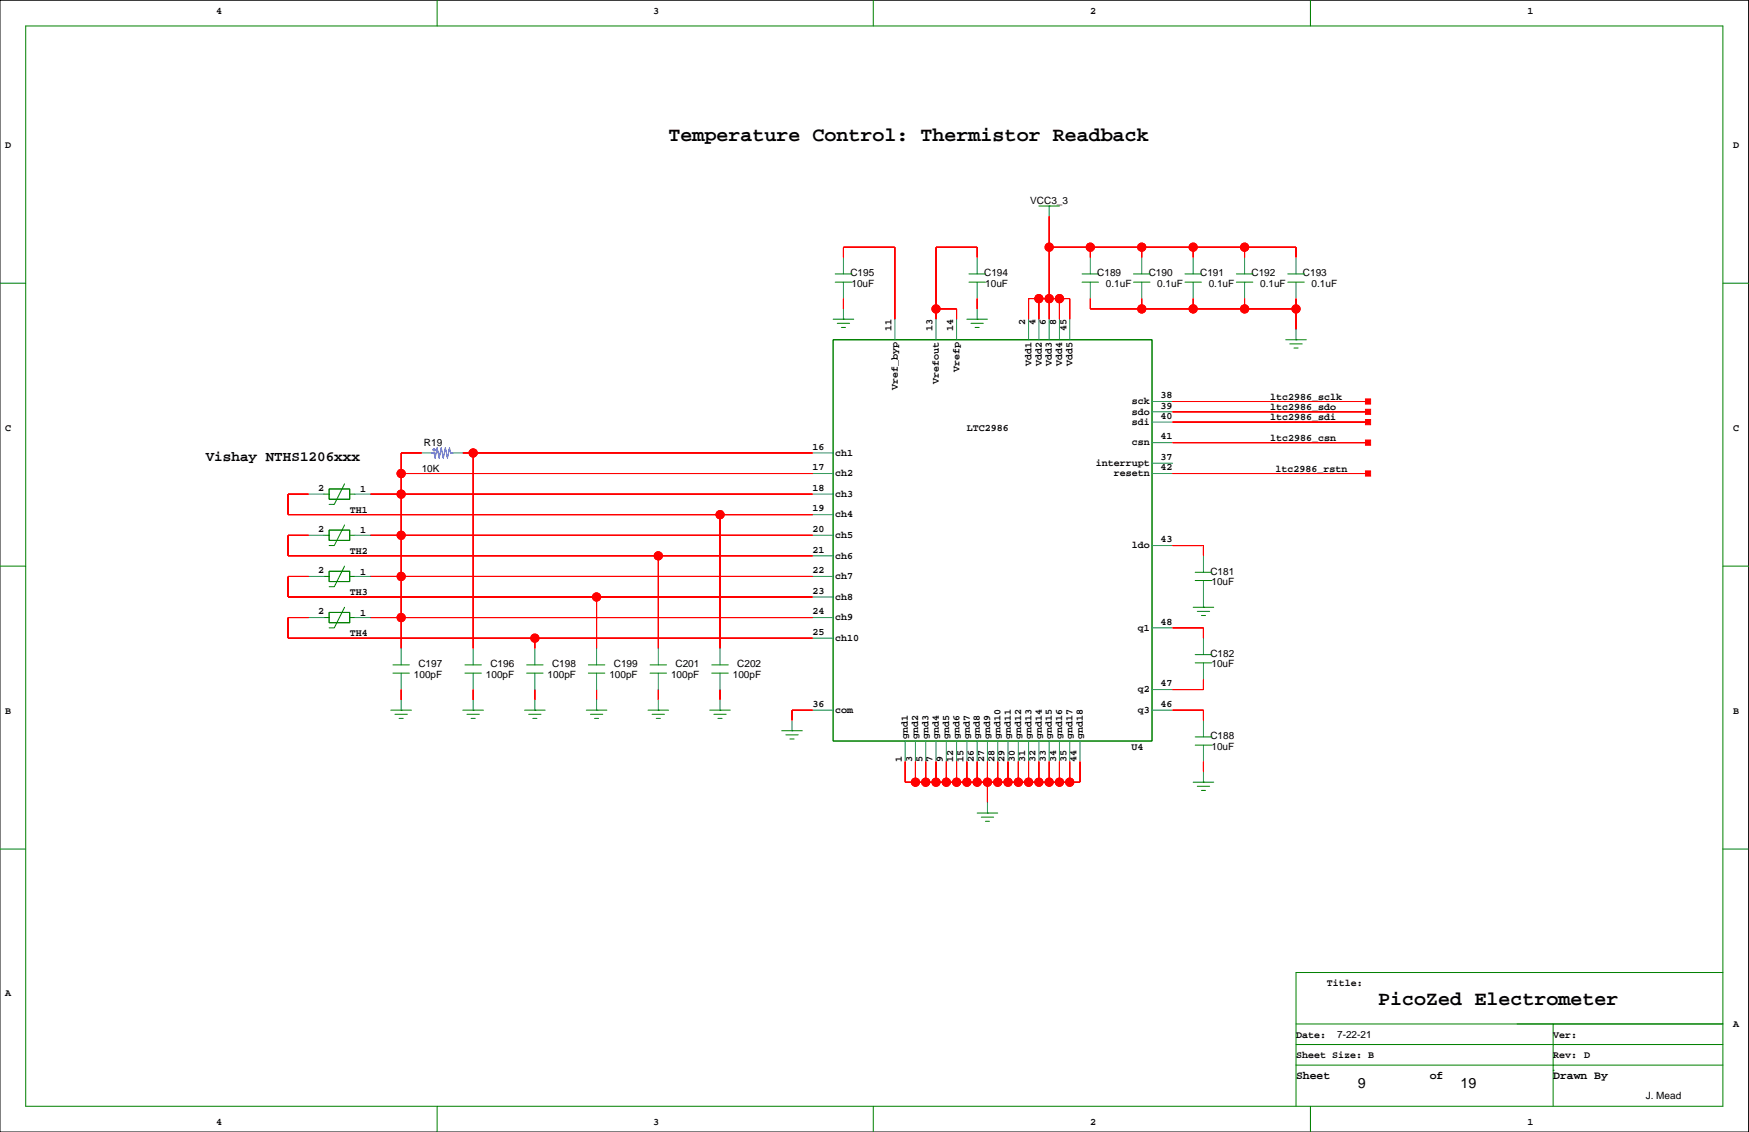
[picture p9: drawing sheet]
<svg xmlns="http://www.w3.org/2000/svg" width="432mm" height="279mm" viewBox="0 0 432 279" stroke-linecap="round" stroke-linejoin="round" font-family="sans-serif">
<path d="M0 .1h431.7v279.3h-431.7z" fill="none" stroke="#000" stroke-width=".25"/>
<g fill="none" stroke="#008000" stroke-width=".25">
<path d="M6.3 6.4h419.1v266.7h-419.1zM107.9 .1v6.3M215.6 .1v6.3M323.5 .1v6.3M256.5 50.9h5.1M259 50.9h.1M0 69.9h6.3M205.7 78.8h5.1M206.2 67.6h4.1M206.2 69.6h4.1M206.7 79.8h3.1M208.2 78.8h.1"/>
<path d="M238.7 78.8h5.1M239.2 67.6h4.1M239.2 69.6h4.1M239.7 79.8h3.1M241.2 78.8h.1M267.1 67.6h4.1M267.1 69.6h4.1M279.8 67.6h4.1M279.8 69.6h4.1M292.5 67.6h4.1M292.5 69.6h4.1M305.2 67.6h4.1"/>
<path d="M305.2 69.6h4.1M317.9 67.6h4.1M317.9 69.6h4.1M425.4 69.9h6.3M205.7 83.9h78.7v99h-78.7zM207.7 80.8h1M240.7 80.8h1.1M317.4 83.9h5.1M318.4 84.9h3.1M319.5 85.9h1M320 83.9h.1M85.1 119.4l-2.6 5.1h-1.2"/>
<path d="M0 139.7h6.3M80 122h1.3M80 132.1h1.3M81.3 120.7h5v2.5h-5zM81.3 130.8h5v2.6h-5zM85.1 129.6l-2.6 5.1h-1.2M85.1 139.7l-2.6 5.1h-1.2M86.3 122h1.3M86.3 132.1h1.3M425.4 139.7h6.3M80 142.3h1.3M80 152.4h1.3"/>
<path d="M81.3 141h5v2.5h-5zM81.3 151.2h5v2.5h-5zM85.1 149.9l-2.6 5.1h-1.2M86.3 142.3h1.3M86.3 152.4h1.3M294.6 149.9h5.1M295.1 141.3h4M295.1 143.3h4M295.6 150.9h3M296.6 151.9h1M297.1 149.9h.1M96.5 175.3h5.1"/>
<path d="M97 164.1h4.1M97 166.1h4.1M97.5 176.3h3.1M98.5 177.3h1M99 175.3h.1M114.3 175.3h5.1M114.8 164.1h4M114.8 166.1h4M115.3 176.3h3M116.3 177.3h1M116.8 175.3h.1M129.5 175.3h5.1"/>
<path d="M130 164.1h4.1M130 166.1h4.1M130.5 176.3h3.1M131.5 177.3h1.1M132.1 175.3h.1M144.7 175.3h5.1M145.3 164.1h4M145.3 166.1h4M145.8 176.3h3M146.8 177.3h1M147.3 175.3h.1M160 175.3h5.1"/>
<path d="M160.5 164.1h4.1M160.5 166.1h4.1M161 176.3h3M162 177.3h1M162.5 175.3h.1M175.2 175.3h5.1M175.7 164.1h4.1M175.7 166.1h4.1M176.2 176.3h3.1M177.3 177.3h1M177.8 175.3h.1M295.1 161.6h4"/>
<path d="M295.1 163.6h4M193 180.4h5.1M194 181.4h3.1M195 182.4h1M195.5 180.4h.1M294.6 193.1h5.1M295.1 181.9h4M295.1 183.9h4M295.6 194.1h3M296.6 195.1h1M297.1 193.1h.1M0 209.6h6.3"/>
<path d="M241.2 200.7h5.1M242.3 201.7h3M243.3 202.7h1M243.8 200.7h.1M425.4 209.6h6.3M320 257.8h105.4M320 252.7h105.4M383.5 252.7v20.4M425.4 240h-105.4v33.1M107.9 273.1v6.3M215.6 273.1v6.3M320 262.9h105.4"/>
<path d="M323.5 273.1v6.3M383.5 264.2h.1"/>
</g>
<g fill="none" stroke="#008080" stroke-width=".25">
<path d="M259 50.9v2.5M208.2 63.5v4.1M208.2 69.6v4.1M208.2 76.2v2.6M220.9 78.8v5.1M231.1 78.8v5.1M236.2 78.8v5.1M241.2 63.5v4.1M241.2 69.6v4.1M241.2 76.2v2.6M253.9 78.8v5.1M256.5 78.8v5.1"/>
<path d="M259 78.8v5.1M261.6 78.8v5.1M264.1 78.8v5.1M269.2 63.5v4.1M269.2 69.6v4.1M281.9 63.5v4.1M281.9 69.6v4.1M294.6 63.5v4.1M294.6 69.6v4.1M307.3 63.5v4.1M307.3 69.6v4.1M320 63.5v4.1"/>
<path d="M320 69.6v4.1M284.4 99.1h5.1M320 81.3v2.6M104.1 111.8h2.6M111.7 111.8h2.6M200.6 116.9h5.1M200.6 111.8h5.1M284.4 116.9h5.1M284.4 109.3h5.1M284.4 104.2h5.1M284.4 101.6h5.1M284.4 114.3h5.1"/>
<path d="M76.2 122h3.8M76.2 132.1h3.8M87.6 122h3.8M87.6 132.1h3.8M200.6 122h5.1M200.6 127h5.1M200.6 132.1h5.1M200.6 137.2h5.1M284.4 134.7h5.1M297.1 137.2v4.1M76.2 142.3h3.8M76.2 152.4h3.8"/>
<path d="M87.6 142.3h3.8M87.6 152.4h3.8M200.6 142.3h5.1M200.6 147.3h5.1M200.6 152.4h5.1M200.6 157.5h5.1M284.4 155h5.1M297.1 143.3v6.6M297.1 157.5v4.1M99 160v4.1M99 166.1v4.1M99 172.7v2.6"/>
<path d="M116.8 160v4.1M116.8 166.1v4.1M116.8 172.7v2.6M132.1 160v4.1M132.1 166.1v4.1M132.1 172.7v2.6M147.3 160v4.1M147.3 166.1v4.1M147.3 172.7v2.6M162.5 160v4.1M162.5 166.1v4.1M162.5 172.7v2.6"/>
<path d="M177.8 160v4.1M177.8 166.1v4.1M177.8 172.7v2.6M195.5 177.8v2.6M200.6 175.3h5.1M284.4 170.2h5.1M284.4 175.3h5.1M297.1 163.6v4.1M297.1 177.8v4.1M223.5 182.9v5.1M226 182.9v5.1M228.5 182.9v5.1"/>
<path d="M231.1 182.9v5.1M233.6 182.9v5.1M236.2 182.9v5.1M238.7 182.9v5.1M241.2 182.9v5.1M243.8 182.9v5.1M243.8 198.1v2.6M246.3 182.9v5.1M248.9 182.9v5.1M251.4 182.9v5.1M253.9 182.9v5.1M256.5 182.9v5.1"/>
<path d="M259 182.9v5.1M261.6 182.9v5.1M264.1 182.9v5.1M266.6 182.9v5.1M297.1 183.9v4.1M297.1 190.5v2.6"/>
</g>
<g fill="#f00" stroke="#f00" stroke-width=".25">
<path d="M243.8 193.1v5z" fill-rule="evenodd"/>
<path d="M261.6 188v5.1z" fill-rule="evenodd"/>
<path d="M259 193.1h2.6z" fill-rule="evenodd"/>
<path d="M259 188v5.1z" fill-rule="evenodd"/>
<path d="M256.5 193.1h2.5z" fill-rule="evenodd"/>
<path d="M253.9 193.1h2.6z" fill-rule="evenodd"/>
<path d="M253.9 188v5.1z" fill-rule="evenodd"/>
<path d="M251.4 193.1h2.5z" fill-rule="evenodd"/>
<path d="M251.4 188v5.1z" fill-rule="evenodd"/>
<path d="M248.9 193.1h2.5z" fill-rule="evenodd"/>
<path d="M248.9 188v5.1z" fill-rule="evenodd"/>
<path d="M246.3 193.1h2.6z" fill-rule="evenodd"/>
<path d="M246.3 188v5.1z" fill-rule="evenodd"/>
<path d="M243.8 193.1h2.5z" fill-rule="evenodd"/>
<path d="M241.2 193.1h2.6z" fill-rule="evenodd"/>
<path d="M241.2 188v5.1z" fill-rule="evenodd"/>
<path d="M238.7 193.1h2.5z" fill-rule="evenodd"/>
<path d="M238.7 188v5.1z" fill-rule="evenodd"/>
<path d="M236.2 193.1h2.5z" fill-rule="evenodd"/>
<path d="M236.2 188v5.1z" fill-rule="evenodd"/>
<path d="M233.6 193.1h2.6z" fill-rule="evenodd"/>
<path d="M233.6 188v5.1z" fill-rule="evenodd"/>
<path d="M231.1 193.1h2.5z" fill-rule="evenodd"/>
<path d="M231.1 188v5.1z" fill-rule="evenodd"/>
<path d="M228.5 193.1h2.6z" fill-rule="evenodd"/>
<path d="M228.5 188v5.1z" fill-rule="evenodd"/>
<path d="M226 193.1h2.5z" fill-rule="evenodd"/>
<path d="M226 188v5.1z" fill-rule="evenodd"/>
<path d="M261.6 193.1h2.5z" fill-rule="evenodd"/>
<path d="M243.8 188v5.1z" fill-rule="evenodd"/>
<path d="M256.5 188v5.1z" fill-rule="evenodd"/>
<path d="M264.1 188v5.1z" fill-rule="evenodd"/>
<path d="M223.5 188v5.1z" fill-rule="evenodd"/>
<path d="M223.5 193.1h2.5z" fill-rule="evenodd"/>
<path d="M264.1 193.1h2.5z" fill-rule="evenodd"/>
<path d="M266.6 188v5.1z" fill-rule="evenodd"/>
<path d="M289.5 99.1h48.2z" fill-rule="evenodd"/>
<path d="M337.1 98.5h1.3v1.2h-1.3z" fill-rule="evenodd"/>
<path d="M289.5 101.6h48.2z" fill-rule="evenodd"/>
<path d="M337.1 101h1.3v1.3h-1.3z" fill-rule="evenodd"/>
<path d="M289.5 104.2h48.2z" fill-rule="evenodd"/>
<path d="M337.1 103.5h1.3v1.3h-1.3z" fill-rule="evenodd"/>
<path d="M289.5 109.3h48.2z" fill-rule="evenodd"/>
<path d="M337.1 108.6h1.3v1.3h-1.3z" fill-rule="evenodd"/>
<path d="M289.5 175.3h7.6z" fill-rule="evenodd"/>
<path d="M297.1 175.3v2.5z" fill-rule="evenodd"/>
<path d="M297.1 155v2.5z" fill-rule="evenodd"/>
<path d="M289.5 155h7.6z" fill-rule="evenodd"/>
<path d="M297.1 167.7v2.5z" fill-rule="evenodd"/>
<path d="M289.5 170.2h7.6z" fill-rule="evenodd"/>
<path d="M297.1 134.7v2.5z" fill-rule="evenodd"/>
<path d="M289.5 134.7h7.6z" fill-rule="evenodd"/>
<path d="M297.1 188v2.5z" fill-rule="evenodd"/>
<path d="M320 76.2v5.1z" fill-rule="evenodd"/>
<path d="M320 73.7v2.5z" fill-rule="evenodd"/>
<path d="M294.6 76.2h12.7z" fill-rule="evenodd"/>
<path d="M307.3 73.7v2.5z" fill-rule="evenodd"/>
<path d="M294.6 73.7v2.5z" fill-rule="evenodd"/>
<path d="M281.9 73.7v2.5z" fill-rule="evenodd"/>
<path d="M281.9 76.2h12.7z" fill-rule="evenodd"/>
<path d="M269.2 76.2h12.7z" fill-rule="evenodd"/>
<path d="M307.3 76.2h12.7z" fill-rule="evenodd"/>
<path d="M269.2 73.7v2.5z" fill-rule="evenodd"/>
<path d="M241.2 61v2.5z" fill-rule="evenodd"/>
<path d="M231.1 76.2h5.1z" fill-rule="evenodd"/>
<path d="M231.1 61v15.2z" fill-rule="evenodd"/>
<path d="M231.1 76.2v2.6z" fill-rule="evenodd"/>
<path d="M231.1 61h10.1z" fill-rule="evenodd"/>
<path d="M236.2 76.2v2.6z" fill-rule="evenodd"/>
<path d="M241.2 73.7v2.5z" fill-rule="evenodd"/>
<path d="M208.2 61h12.7z" fill-rule="evenodd"/>
<path d="M208.2 61v2.5z" fill-rule="evenodd"/>
<path d="M220.9 61v17.8z" fill-rule="evenodd"/>
<path d="M208.2 73.7v2.5z" fill-rule="evenodd"/>
<path d="M195.5 175.3v2.5z" fill-rule="evenodd"/>
<path d="M195.5 175.3h5.1z" fill-rule="evenodd"/>
<path d="M114.3 111.8h2.5z" fill-rule="evenodd"/>
<path d="M116.8 111.8v48.2z" fill-rule="evenodd"/>
<path d="M116.8 111.8h83.8z" fill-rule="evenodd"/>
<path d="M99 152.4h101.6z" fill-rule="evenodd"/>
<path d="M99 152.4v7.6z" fill-rule="evenodd"/>
<path d="M99 142.3v10.1z" fill-rule="evenodd"/>
<path d="M99 132.1v10.2z" fill-rule="evenodd"/>
<path d="M99 122v10.1z" fill-rule="evenodd"/>
<path d="M99 116.9v5.1z" fill-rule="evenodd"/>
<path d="M99 111.8v5.1z" fill-rule="evenodd"/>
<path d="M91.4 122h7.6z" fill-rule="evenodd"/>
<path d="M91.4 132.1h7.6z" fill-rule="evenodd"/>
<path d="M91.4 142.3h7.6z" fill-rule="evenodd"/>
<path d="M91.4 152.4h7.6z" fill-rule="evenodd"/>
<path d="M99 111.8h5.1z" fill-rule="evenodd"/>
<path d="M99 132.1h101.6z" fill-rule="evenodd"/>
<path d="M99 142.3h101.6z" fill-rule="evenodd"/>
<path d="M99 122h101.6z" fill-rule="evenodd"/>
<path d="M99 116.9h101.6z" fill-rule="evenodd"/>
<path d="M99 170.2v2.5z" fill-rule="evenodd"/>
<path d="M116.8 170.2v2.5z" fill-rule="evenodd"/>
<path d="M132.1 170.2v2.5z" fill-rule="evenodd"/>
<path d="M177.8 127h22.8z" fill-rule="evenodd"/>
<path d="M177.8 127v33z" fill-rule="evenodd"/>
<path d="M71.1 122v5z" fill-rule="evenodd"/>
<path d="M71.1 122h5.1z" fill-rule="evenodd"/>
<path d="M71.1 127h106.7z" fill-rule="evenodd"/>
<path d="M162.5 137.2v22.8z" fill-rule="evenodd"/>
<path d="M71.1 132.1h5.1z" fill-rule="evenodd"/>
<path d="M71.1 132.1v5.1z" fill-rule="evenodd"/>
<path d="M162.5 137.2h38.1z" fill-rule="evenodd"/>
<path d="M71.1 137.2h91.4z" fill-rule="evenodd"/>
<path d="M147.3 147.3v12.7z" fill-rule="evenodd"/>
<path d="M71.1 142.3h5.1z" fill-rule="evenodd"/>
<path d="M71.1 142.3v5z" fill-rule="evenodd"/>
<path d="M147.3 147.3h53.3z" fill-rule="evenodd"/>
<path d="M71.1 147.3h76.2z" fill-rule="evenodd"/>
<path d="M132.1 157.5v2.5z" fill-rule="evenodd"/>
<path d="M71.1 152.4h5.1z" fill-rule="evenodd"/>
<path d="M71.1 152.4v5.1z" fill-rule="evenodd"/>
<path d="M132.1 157.5h68.5z" fill-rule="evenodd"/>
<path d="M71.1 157.5h61z" fill-rule="evenodd"/>
<path d="M147.3 170.2v2.5z" fill-rule="evenodd"/>
<path d="M162.5 170.2v2.5z" fill-rule="evenodd"/>
<path d="M177.8 170.2v2.5z" fill-rule="evenodd"/>
<path d="M253.9 73.7h2.6z" fill-rule="evenodd"/>
<path d="M256.5 73.7h2.5z" fill-rule="evenodd"/>
<path d="M281.9 61v2.5z" fill-rule="evenodd"/>
<path d="M294.6 61v2.5z" fill-rule="evenodd"/>
<path d="M259 73.7h2.6z" fill-rule="evenodd"/>
<path d="M261.6 73.7h2.5z" fill-rule="evenodd"/>
<path d="M320 61v2.5z" fill-rule="evenodd"/>
<path d="M253.9 73.7v5.1z" fill-rule="evenodd"/>
<path d="M259 73.7v5.1z" fill-rule="evenodd"/>
<path d="M261.6 73.7v5.1z" fill-rule="evenodd"/>
<path d="M307.3 61h12.7z" fill-rule="evenodd"/>
<path d="M307.3 61v2.5z" fill-rule="evenodd"/>
<path d="M294.6 61h12.7z" fill-rule="evenodd"/>
<path d="M264.1 73.7v5.1z" fill-rule="evenodd"/>
<path d="M256.5 73.7v5.1z" fill-rule="evenodd"/>
<path d="M259 61v12.7z" fill-rule="evenodd"/>
<path d="M269.2 61v2.5z" fill-rule="evenodd"/>
<path d="M259 53.4v7.6z" fill-rule="evenodd"/>
<path d="M281.9 61h12.7z" fill-rule="evenodd"/>
<path d="M259 61h10.2z" fill-rule="evenodd"/>
<path d="M269.2 61h12.7z" fill-rule="evenodd"/>
<path d="M289.5 116.9h48.2z" fill-rule="evenodd"/>
<path d="M337.1 116.2h1.3v1.3h-1.3z" fill-rule="evenodd"/>
<circle cx="259" cy="193.1" r="1.02"/>
<circle cx="253.9" cy="193.1" r="1.02"/>
<circle cx="251.4" cy="193.1" r="1.02"/>
<circle cx="248.9" cy="193.1" r="1.02"/>
<circle cx="246.3" cy="193.1" r="1.02"/>
<circle cx="241.2" cy="193.1" r="1.02"/>
<circle cx="238.7" cy="193.1" r="1.02"/>
<circle cx="236.2" cy="193.1" r="1.02"/>
<circle cx="233.6" cy="193.1" r="1.02"/>
<circle cx="231.1" cy="193.1" r="1.02"/>
<circle cx="228.5" cy="193.1" r="1.02"/>
<circle cx="261.6" cy="193.1" r="1.02"/>
<circle cx="243.8" cy="193.1" r="1.02"/>
<circle cx="256.5" cy="193.1" r="1.02"/>
<circle cx="226" cy="193.1" r="1.02"/>
<circle cx="264.1" cy="193.1" r="1.02"/>
<circle cx="294.6" cy="76.2" r="1.02"/>
<circle cx="281.9" cy="76.2" r="1.02"/>
<circle cx="307.3" cy="76.2" r="1.02"/>
<circle cx="320" cy="76.2" r="1.02"/>
<circle cx="231.1" cy="76.2" r="1.02"/>
<circle cx="116.8" cy="111.8" r="1.02"/>
<circle cx="99" cy="152.4" r="1.02"/>
<circle cx="99" cy="132.1" r="1.02"/>
<circle cx="99" cy="142.3" r="1.02"/>
<circle cx="99" cy="122" r="1.02"/>
<circle cx="99" cy="116.9" r="1.02"/>
<circle cx="177.8" cy="127" r="1.02"/>
<circle cx="162.5" cy="137.2" r="1.02"/>
<circle cx="147.3" cy="147.3" r="1.02"/>
<circle cx="132" cy="157.5" r="1.02"/>
<circle cx="261.6" cy="73.7" r="1.02"/>
<circle cx="307.3" cy="61" r="1.02"/>
<circle cx="256.5" cy="73.7" r="1.02"/>
<circle cx="259" cy="73.7" r="1.02"/>
<circle cx="294.6" cy="61" r="1.02"/>
<circle cx="259" cy="61" r="1.02"/>
<circle cx="269.2" cy="61" r="1.02"/>
<circle cx="281.9" cy="61" r="1.02"/>
</g>
<g fill="none" stroke="#f00" stroke-width=".25">
<path d="M259 53.4v25.4M208.2 63.5v-2.5h12.7v17.8M208.2 73.7v2.5M231.1 76.2h5.1v2.6M241.2 63.5v-2.5h-10.1v17.8M241.2 73.7v2.5M253.9 78.8v-5.1h10.2v5.1M256.5 73.7v5.1M259 61h61v2.5M261.6 73.7v5.1M269.2 73.7v2.5h50.8M269.2 61v2.5"/>
<path d="M281.9 61v2.5M281.9 73.7v2.5M294.6 61v2.5M294.6 73.7v2.5M307.3 61v2.5M307.3 73.7v2.5M320 73.7v7.6M289.5 99.1h48.2M99 116.9h101.6M104.1 111.8h-5.1v48.2M114.3 111.8h86.3M116.8 111.8v48.2"/>
<path d="M289.5 101.6h48.2M289.5 104.2h48.2M289.5 109.3h48.2M289.5 116.9h48.2M76.2 122h-5.1v5h129.5M76.2 132.1h-5.1v5.1h129.5M91.4 122h109.2M91.4 132.1h109.2M162.5 137.2v22.8M177.8 127v33M289.5 134.7h7.6v2.5M76.2 152.4h-5.1v5.1h129.5"/>
<path d="M76.2 142.3h-5.1v5h129.5M91.4 152.4h109.2M91.4 142.3h109.2M132.1 157.5v2.5M147.3 147.3v12.7M289.5 155h7.6v2.5M297.1 147.3h.1M99 170.2v2.5M116.8 170.2v2.5M132.1 170.2v2.5M147.3 170.2v2.5M162.5 170.2v2.5"/>
<path d="M177.8 170.2v2.5M200.6 175.3h-5.1v2.5M289.5 175.3h7.6v2.5M297.1 167.7v2.5h-7.6M223.5 188v5.1h43.1v-5.1M226 188v5.1M228.5 188v5.1M231.1 188v5.1M233.6 188v5.1M236.2 188v5.1M238.7 188v5.1M241.2 188v5.1"/>
<path d="M243.8 188v10.1M246.3 188v5.1M248.9 188v5.1M251.4 188v5.1M253.9 188v5.1M256.5 188v5.1M259 188v5.1M261.6 188v5.1M264.1 188v5.1M297.1 188v2.5"/>
<circle cx="231.1" cy="76.2" r="1.02"/>
<circle cx="256.5" cy="73.7" r="1.02"/>
<circle cx="259" cy="73.7" r="1.02"/>
<circle cx="259" cy="61" r="1.02"/>
<circle cx="261.6" cy="73.7" r="1.02"/>
<circle cx="269.2" cy="61" r="1.02"/>
<circle cx="281.9" cy="76.2" r="1.02"/>
<circle cx="281.9" cy="61" r="1.02"/>
<circle cx="294.6" cy="76.2" r="1.02"/>
<circle cx="294.6" cy="61" r="1.02"/>
<circle cx="307.3" cy="76.2" r="1.02"/>
<circle cx="307.3" cy="61" r="1.02"/>
<circle cx="320" cy="76.2" r="1.02"/>
<circle cx="99" cy="116.9" r="1.02"/>
<circle cx="116.8" cy="111.8" r="1.02"/>
<circle cx="99" cy="122" r="1.02"/>
<circle cx="99" cy="132.1" r="1.02"/>
<circle cx="162.5" cy="137.2" r="1.02"/>
<circle cx="177.8" cy="127" r="1.02"/>
<circle cx="99" cy="142.3" r="1.02"/>
<circle cx="99" cy="152.4" r="1.02"/>
<circle cx="132" cy="157.5" r="1.02"/>
<circle cx="147.3" cy="147.3" r="1.02"/>
<circle cx="226" cy="193.1" r="1.02"/>
<circle cx="228.5" cy="193.1" r="1.02"/>
<circle cx="231.1" cy="193.1" r="1.02"/>
<circle cx="233.6" cy="193.1" r="1.02"/>
<circle cx="236.2" cy="193.1" r="1.02"/>
<circle cx="238.7" cy="193.1" r="1.02"/>
<circle cx="241.2" cy="193.1" r="1.02"/>
<circle cx="243.8" cy="193.1" r="1.02"/>
<circle cx="246.3" cy="193.1" r="1.02"/>
<circle cx="248.9" cy="193.1" r="1.02"/>
<circle cx="251.4" cy="193.1" r="1.02"/>
<circle cx="253.9" cy="193.1" r="1.02"/>
<circle cx="256.5" cy="193.1" r="1.02"/>
<circle cx="259" cy="193.1" r="1.02"/>
<circle cx="261.6" cy="193.1" r="1.02"/>
<circle cx="264.1" cy="193.1" r="1.02"/>
</g>
<g fill="none" stroke="#00f" stroke-width=".25">
<path d="M106.7 111.8h.5l.2 1.3 .5-2.6 .5 2.6 .5-2.6 .5 2.6 .6-2.6 .5 2.6 .5-2.6 .2 1.3h.5"/>
<circle cx="107.2" cy="111" r=".25"/>
</g>
<g font-size="4.9">
<text x="165.1" y="34.7">Temperature Control: Thermistor Readback</text>
<text x="340.3" y="248">PicoZed Electrometer</text>
</g>
<g font-size="3.5">
<text x="50.8" y="113.7">Vishay NTHS1206xxx</text>
<text x="335.2" y="268.6">9</text>
<text x="360.6" y="268.6">19</text>
</g>
<g font-size="2.8">
<text x="320" y="266.2">Sheet</text>
<text x="353" y="266.2">of</text>
<text x="383.5" y="266.2">Drawn By</text>
</g>
<g font-size="2.5">
<text x="53.3" y="3.4">4</text>
<text x="161.3" y="3.4">3</text>
<text x="269.2" y="3.4">2</text>
<text x="377.1" y="3.4">1</text>
<text x="1.3" y="36.4">D</text>
<text x="427.9" y="36.4">D</text>
<text x="254.4" y="50.4">VCC3_3</text>
<text x="209.9" y="68.2">C195</text>
<text x="210.2" y="70.7">10uF</text>
<text x="243" y="68.2">C194</text>
<text x="243.2" y="70.7">10uF</text>
<text x="270.9" y="68.2">C189</text>
<text x="273" y="70.7">0.1uF</text>
<text x="283.6" y="68.2">C190</text>
<text x="285.7" y="70.7">0.1uF</text>
<text x="296.3" y="68.2">C191</text>
<text x="298.4" y="70.7">0.1uF</text>
<text x="309" y="68.2">C192</text>
<text x="311.1" y="70.7">0.1uF</text>
<text x="321.7" y="68.2">C193</text>
<text x="323.8" y="70.7">0.1uF</text>
<text x="220.1" y="81.7" transform="rotate(-90 220.1 81.7)">11</text>
<text x="230.3" y="81.7" transform="rotate(-90 230.3 81.7)">13</text>
<text x="235.3" y="81.7" transform="rotate(-90 235.3 81.7)">14</text>
<text x="253.1" y="80.3" transform="rotate(-90 253.1 80.3)">2</text>
<text x="255.6" y="80.3" transform="rotate(-90 255.6 80.3)">4</text>
<text x="258.2" y="80.3" transform="rotate(-90 258.2 80.3)">6</text>
<text x="260.7" y="80.3" transform="rotate(-90 260.7 80.3)">8</text>
<text x="263.3" y="81.7" transform="rotate(-90 263.3 81.7)">45</text>
<text x="231.8" y="94.7" transform="rotate(-90 231.8 94.7)">Vrefout</text>
<text x="236.9" y="91.8" transform="rotate(-90 236.9 91.8)">Vrefp</text>
<text x="254.6" y="90.3" transform="rotate(-90 254.6 90.3)">Vdd1</text>
<text x="257.2" y="90.3" transform="rotate(-90 257.2 90.3)">Vdd2</text>
<text x="259.7" y="90.3" transform="rotate(-90 259.7 90.3)">Vdd3</text>
<text x="262.3" y="90.3" transform="rotate(-90 262.3 90.3)">Vdd4</text>
<text x="264.8" y="90.3" transform="rotate(-90 264.8 90.3)">Vdd5</text>
<text x="221.6" y="96.2" transform="rotate(-90 221.6 96.2)">Vref_byp</text>
<text x="279.5" y="99.8">sck</text>
<text x="286.5" y="98.3">38</text>
<text x="286.5" y="100.8">39</text>
<text x="313.6" y="98.7">ltc2986_sclk</text>
<text x="313.6" y="101.2">ltc2986_sdo</text>
<text x="1.3" y="106.3">C</text>
<text x="238.7" y="106.3">LTC2986</text>
<text x="279.5" y="104.9">sdi</text>
<text x="279.5" y="102.3">sdo</text>
<text x="286.5" y="103.4">40</text>
<text x="313.6" y="103.7">ltc2986_sdi</text>
<text x="427.9" y="106.3">C</text>
<text x="104.7" y="110.1">R19</text>
<text x="200.6" y="111">16</text>
<text x="206.2" y="112.5">ch1</text>
<text x="279.5" y="110">csn</text>
<text x="286.5" y="113.5">37</text>
<text x="286.5" y="108.4">41</text>
<text x="313.6" y="108.8">ltc2986_csn</text>
<text x="104.1" y="116.4">10K</text>
<text x="200.6" y="116.1">17</text>
<text x="206.2" y="117.6">ch2</text>
<text x="270.6" y="115">interrupt</text>
<text x="275" y="117.6">resetn</text>
<text x="286.5" y="116.1">42</text>
<text x="314.9" y="116.4">ltc2986_rstn</text>
<text x="78.5" y="121.1">2</text>
<text x="88.9" y="121.5">1</text>
<text x="200.6" y="121.1">18</text>
<text x="206.2" y="122.6">ch3</text>
<text x="78.5" y="131.3">2</text>
<text x="86.3" y="126.6">TH1</text>
<text x="88.9" y="131.7">1</text>
<text x="200.6" y="131.3">20</text>
<text x="200.6" y="126.2">19</text>
<text x="206.2" y="127.7">ch4</text>
<text x="86.3" y="136.8">TH2</text>
<text x="200.6" y="136.4">21</text>
<text x="206.2" y="132.8">ch5</text>
<text x="206.2" y="137.9">ch6</text>
<text x="279.5" y="135.3">ldo</text>
<text x="286.5" y="133.8">43</text>
<text x="78.5" y="141.5">2</text>
<text x="88.9" y="141.8">1</text>
<text x="200.6" y="141.5">22</text>
<text x="206.2" y="143">ch7</text>
<text x="298.8" y="141.8">C181</text>
<text x="86.3" y="146.9">TH3</text>
<text x="200.6" y="146.5">23</text>
<text x="206.2" y="148">ch8</text>
<text x="299.1" y="144.4">10uF</text>
<text x="78.5" y="151.6">2</text>
<text x="88.9" y="152">1</text>
<text x="200.6" y="151.6">24</text>
<text x="206.2" y="153.1">ch9</text>
<text x="280.9" y="155.7">q1</text>
<text x="286.5" y="154.2">48</text>
<text x="86.3" y="157.1">TH4</text>
<text x="200.6" y="156.7">25</text>
<text x="206.2" y="158.2">ch10</text>
<text x="102.2" y="167.2">100pF</text>
<text x="103.3" y="164.7">C197</text>
<text x="120" y="167.2">100pF</text>
<text x="121.1" y="164.7">C196</text>
<text x="135.2" y="167.2">100pF</text>
<text x="136.3" y="164.7">C198</text>
<text x="150.4" y="167.2">100pF</text>
<text x="151.5" y="164.7">C199</text>
<text x="165.7" y="167.2">100pF</text>
<text x="166.8" y="164.7">C201</text>
<text x="180.9" y="167.2">100pF</text>
<text x="182" y="164.7">C202</text>
<text x="298.8" y="162.2">C182</text>
<text x="299.1" y="164.7">10uF</text>
<text x="280.9" y="170.9">q2</text>
<text x="286.5" y="169.4">47</text>
<text x="1.3" y="176.1">B</text>
<text x="200.6" y="174.5">36</text>
<text x="206.2" y="176">com</text>
<text x="280.9" y="176">q3</text>
<text x="286.5" y="174.5">46</text>
<text x="427.9" y="176.1">B</text>
<text x="224.2" y="182.4" transform="rotate(-90 224.2 182.4)">gnd1</text>
<text x="226.7" y="182.4" transform="rotate(-90 226.7 182.4)">gnd2</text>
<text x="229.2" y="182.4" transform="rotate(-90 229.2 182.4)">gnd3</text>
<text x="231.8" y="182.4" transform="rotate(-90 231.8 182.4)">gnd4</text>
<text x="234.3" y="182.4" transform="rotate(-90 234.3 182.4)">gnd5</text>
<text x="236.9" y="182.4" transform="rotate(-90 236.9 182.4)">gnd6</text>
<text x="239.4" y="182.4" transform="rotate(-90 239.4 182.4)">gnd7</text>
<text x="241.9" y="182.4" transform="rotate(-90 241.9 182.4)">gnd8</text>
<text x="244.5" y="182.4" transform="rotate(-90 244.5 182.4)">gnd9</text>
<text x="247" y="182.4" transform="rotate(-90 247 182.4)">gnd10</text>
<text x="249.6" y="182.4" transform="rotate(-90 249.6 182.4)">gnd11</text>
<text x="252.1" y="182.4" transform="rotate(-90 252.1 182.4)">gnd12</text>
<text x="254.6" y="182.4" transform="rotate(-90 254.6 182.4)">gnd13</text>
<text x="257.2" y="182.4" transform="rotate(-90 257.2 182.4)">gnd14</text>
<text x="259.7" y="182.4" transform="rotate(-90 259.7 182.4)">gnd15</text>
<text x="262.3" y="182.4" transform="rotate(-90 262.3 182.4)">gnd16</text>
<text x="264.8" y="182.4" transform="rotate(-90 264.8 182.4)">gnd17</text>
<text x="267.3" y="182.4" transform="rotate(-90 267.3 182.4)">gnd18</text>
<text x="279.3" y="185">U4</text>
<text x="298.8" y="182.5">C188</text>
<text x="299.1" y="185">10uF</text>
<text x="222.6" y="188" transform="rotate(-90 222.6 188)">1</text>
<text x="225.2" y="188" transform="rotate(-90 225.2 188)">3</text>
<text x="227.7" y="188" transform="rotate(-90 227.7 188)">5</text>
<text x="230.3" y="188" transform="rotate(-90 230.3 188)">7</text>
<text x="232.8" y="188" transform="rotate(-90 232.8 188)">9</text>
<text x="235.3" y="188" transform="rotate(-90 235.3 188)">12</text>
<text x="237.9" y="188" transform="rotate(-90 237.9 188)">15</text>
<text x="240.4" y="188" transform="rotate(-90 240.4 188)">26</text>
<text x="242.9" y="188" transform="rotate(-90 242.9 188)">27</text>
<text x="245.5" y="188" transform="rotate(-90 245.5 188)">28</text>
<text x="248" y="188" transform="rotate(-90 248 188)">29</text>
<text x="250.6" y="188" transform="rotate(-90 250.6 188)">30</text>
<text x="253.1" y="188" transform="rotate(-90 253.1 188)">31</text>
<text x="255.6" y="188" transform="rotate(-90 255.6 188)">32</text>
<text x="258.2" y="188" transform="rotate(-90 258.2 188)">33</text>
<text x="260.7" y="188" transform="rotate(-90 260.7 188)">34</text>
<text x="263.3" y="188" transform="rotate(-90 263.3 188)">35</text>
<text x="265.8" y="188" transform="rotate(-90 265.8 188)">44</text>
<text x="1.3" y="245.9">A</text>
<text x="327.6" y="243.4">Title:</text>
<text x="320" y="256.1">Date:</text>
<text x="330.1" y="256.1">7-22-21</text>
<text x="383.5" y="256.1">Ver:</text>
<text x="427.9" y="253.6">A</text>
<text x="320" y="261.2">Sheet Size: B</text>
<text x="383.5" y="261.2">Rev: D</text>
<text x="406.3" y="271.3">J. Mead</text>
<text x="53.3" y="277.7">4</text>
<text x="161.3" y="277.7">3</text>
<text x="269.2" y="277.7">2</text>
<text x="377.1" y="277.7">1</text>
</g>
</svg>
